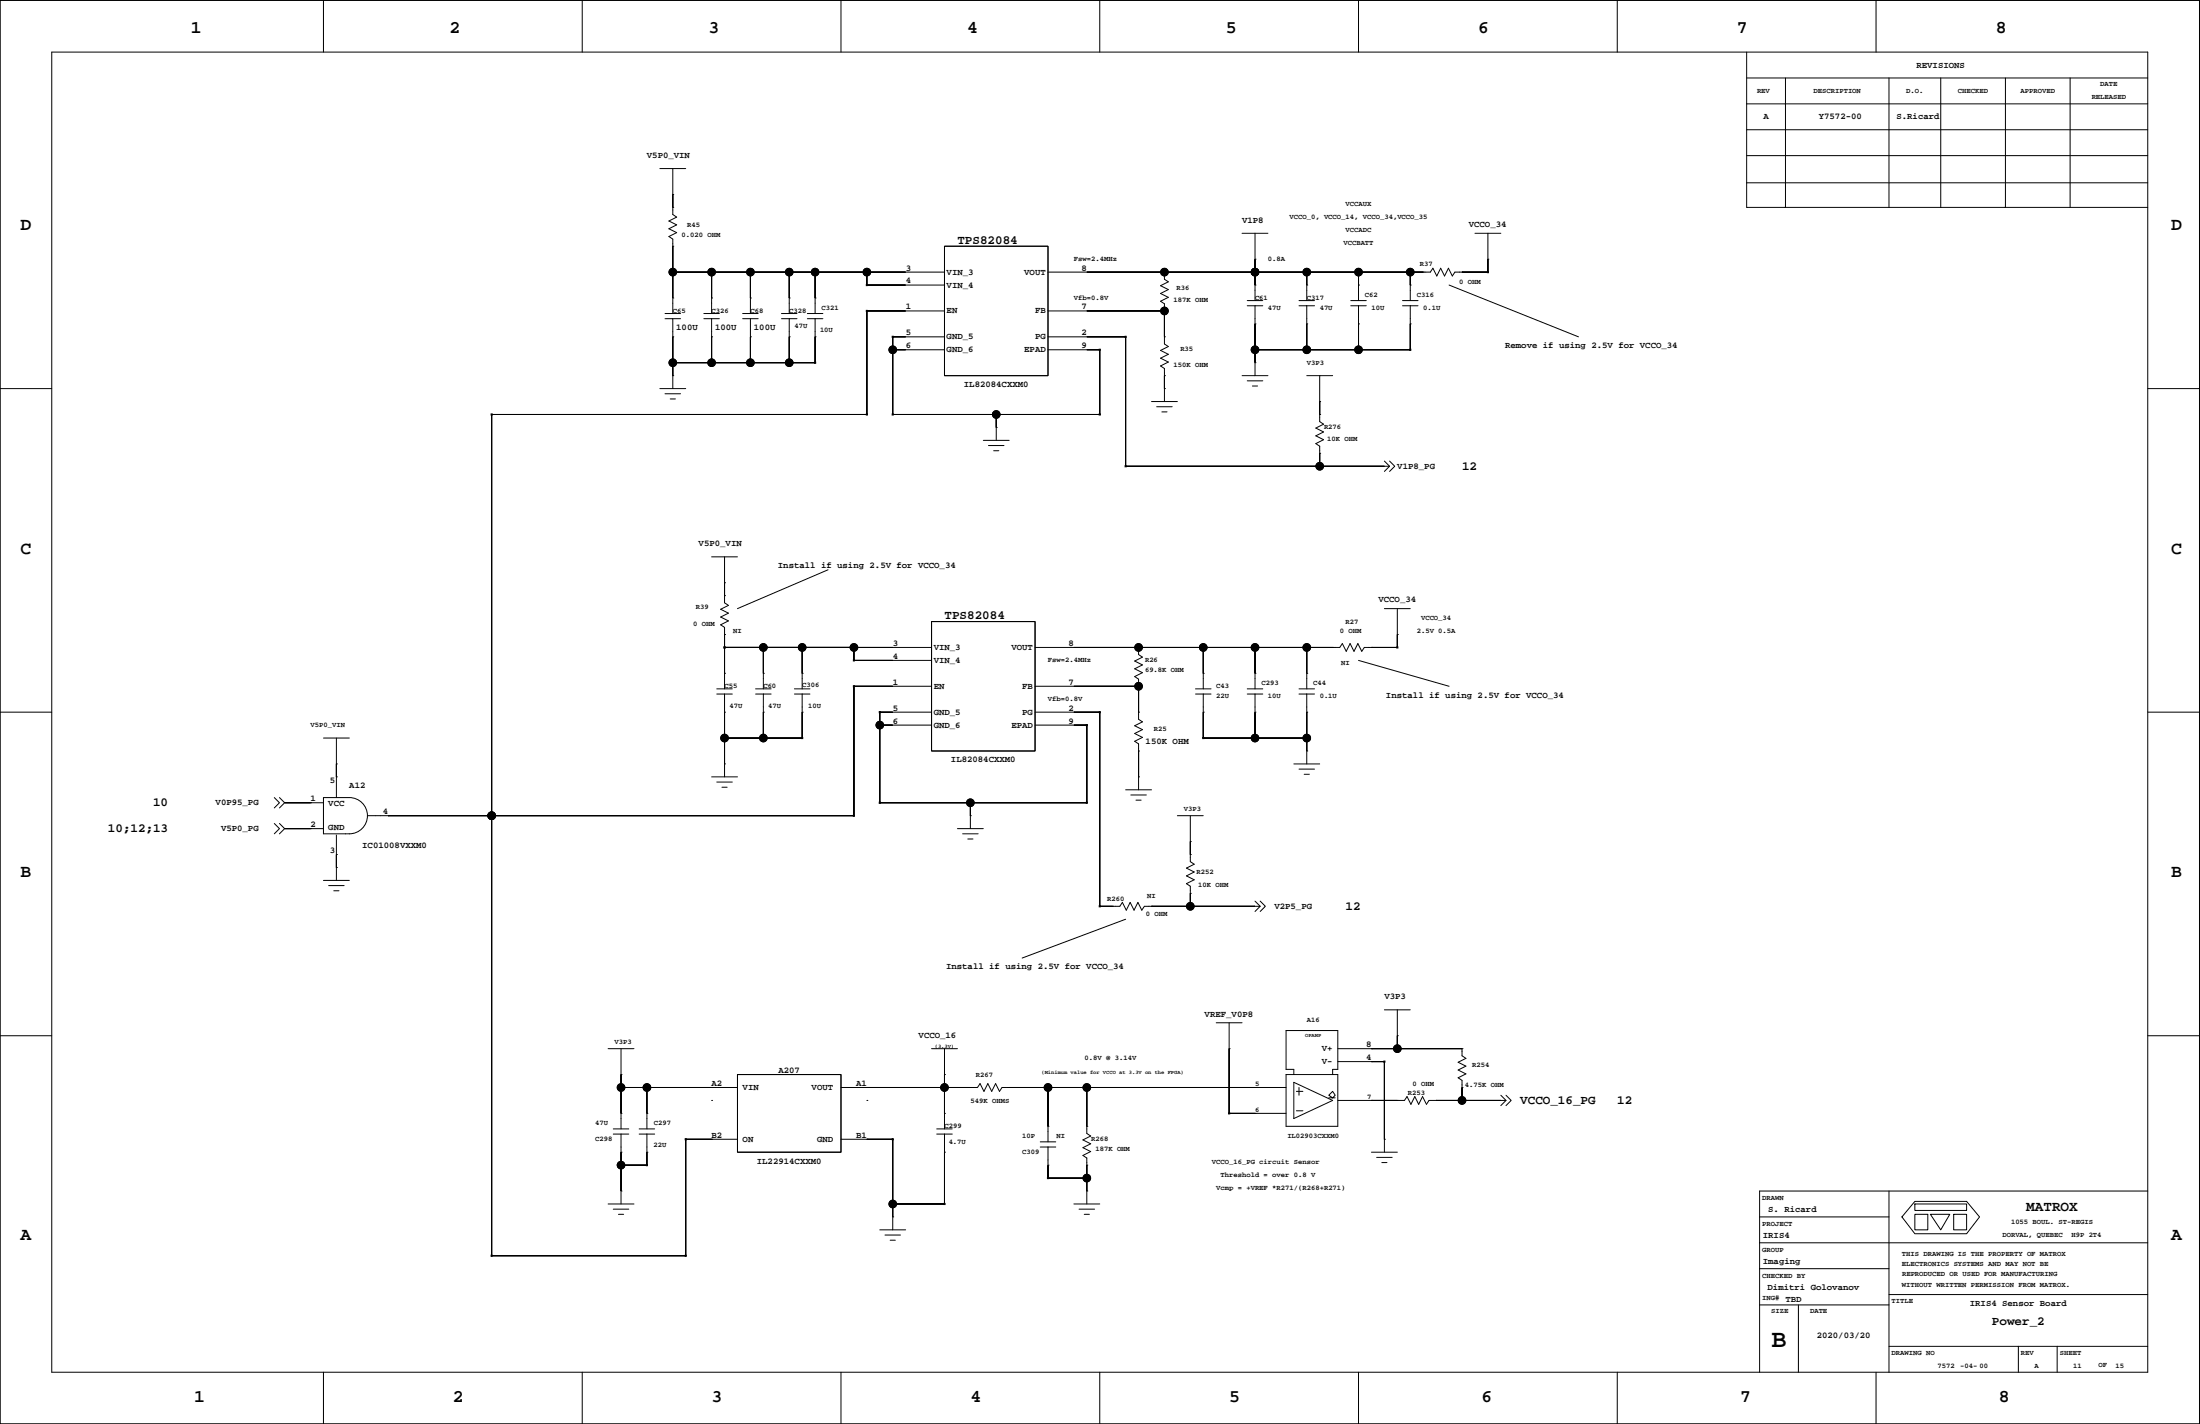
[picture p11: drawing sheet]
<svg xmlns="http://www.w3.org/2000/svg" width="432mm" height="279mm" viewBox="0 0 432 279" stroke-linecap="round" stroke-linejoin="round" font-family="sans-serif">
<g fill="none" stroke="#000" stroke-width=".2">
<path d="M0 .1h431.7v279.3h-431.7zM10.2 10.2h411.3v259h-411.3zM63.5 .1v10.1M114.3 .1v10.1M165.1 .1v10.1M215.9 .1v10.1M266.6 .1v10.1M317.4 .1v10.1M342.8 15.3h78.7M342.8 10.2v30.5h78.7M350.4 15.3v25.4M368.2 .1v10.1"/>
<path d="M370.8 15.3v25.4M380.9 15.3v25.4M393.6 15.3v25.4M406.3 15.3v25.4M129.5 33.1h5.1M132.1 38.2h.1M132.1 33.1v9l.7 .5-1.5 .8 1.5 .7-1.5 .8 1.5 .7-1.5 .8 .8 .5v14.6M342.8 35.9h78.7M342.8 30.5h78.7M342.8 25.5h78.7M342.8 20.4h78.7M132.1 58.5h.1"/>
<path d="M132.1 48.3h.1M132.1 40.7h.1M132.1 53.4h53.3M139.7 58.5h.1M139.7 53.4v8.1M147.3 58.5h.1M147.3 53.4v8.1M154.9 58.5h.1M154.9 53.4v8.1M160 58.5h.1M160 53.4v8.1M170.1 53.4v2.5h15.3"/>
<path d="M185.4 48.3h20.3v25.4h-20.3zM228.5 53.4h.1M228.5 53.4v1.4l.8 .5-1.5 .8 1.5 .7-1.5 .8 1.5 .7-1.5 .8 .7 .5v7.9l.8 .5-1.5 .8 1.5 .7-1.5 .8 1.5 .7-1.5 .8 .7 .5v6.5M243.8 45.8h5.1M244.8 59h3M244.8 60h3M246.3 53.4h.1M246.3 50.9h.1M246.3 55.9h.1M246.3 45.8v13.2M246.3 60v13.7M255 59h3"/>
<path d="M255 60h3M256.5 55.9h.1M256.5 53.4v5.6M256.5 60v8.6M265.1 59h3.1M265.1 60h3.1M266.6 55.9h.1M266.6 53.4v5.6M266.6 60v8.6M275.3 59h3M275.3 60h3M276.8 55.9h.1"/>
<path d="M276.8 53.4v5.6M276.8 60v8.6h-30.5M279.3 53.4h.1M284.4 55.9l25.4 10.2M287 53.4h.1M289.5 45.8h5.1M292 50.9h.1M292 45.8v7.6h-6.4l-.5 .8-.8-1.6-.8 1.6-.7-1.6-.8 1.6-.8-1.6-.5 .8h-75M0 76.2h10.2M129.5 76.2h5.1M130.5 61.5h3.1M130.5 62.5h3.1"/>
<path d="M130.5 77.3h3.1M131.5 78.3h1.1M132.1 66.1h.1M132.1 73.7h.1M132.1 62.5v13.7M138.1 61.5h3.1M138.1 62.5h3.1M139.7 66.1h.1M139.7 62.5v8.7M145.8 61.5h3M145.8 62.5h3M147.3 66.1h.1"/>
<path d="M147.3 62.5v8.7M153.4 61.5h3M153.4 62.5h3M154.9 66.1h.1M154.9 62.5v8.7M158.5 61.5h3M158.5 62.5h3M160 66.1h.1M160 62.5v8.7h-27.9M175.2 68.6h10.2M185.4 66.1h-10.2v15.2h40.7v-12.7h-10.2M185.4 61h-15.3v20.3h-73.6v165.1h38.1v-22.9h10.1"/>
<path d="M205.7 66.1h15.2v25.4h51.8M205.7 61h22.8M226 78.8h5.1M227 79.8h3.1M228.5 61h.1M228.5 73.7h.1M228.5 66.1h.1M228.5 76.2h.1M243.8 73.7h5.1M244.8 74.7h3M245.8 75.7h1M246.3 71.2h.1"/>
<path d="M246.3 63.5h.1M256.5 63.5h.1M256.5 73.7h5.1M259 78.8h.1M259 73.7v9l.8 .5-1.5 .8 1.5 .8-1.5 .7 1.5 .8-1.5 .7 .7 .5v4M266.6 63.5h.1M276.8 63.5h.1M421.5 76.2h10.2M193 86.4h5.1M194 87.4h3.1M195 88.4h1M195.5 83.9h.1"/>
<path d="M195.5 81.3v5.1M228 80.8h1.1M259 81.3h.1M259 88.9h.1M271.7 91.5h.1M271.7 90.5l1 1-1 1M272.7 90.5l1 1-1 1M139.7 109.3h5M142.2 114.3h.1M142.2 116.9h.1M142.2 109.3v9l.8 .5-1.6 .7 1.6 .8-1.6 .8 1.6 .7-1.6 .8 .8 .5v12.1M162.5 111.8l-17.8 7.6"/>
<path d="M271.7 119.4h5.1M274.3 119.4v7.6h-6.5l-.5 .8-.8-1.5-.7 1.5-.8-1.5-.8 1.5-.7-1.5-.5 .7h-59.8M0 139.7h10.2M140.7 135.2h3M140.7 136.2h3M142.2 139.7h.1M142.2 132.1h.1M142.2 124.5h.1M142.2 127h40.6M142.2 136.2v16.2M148.3 135.2h3M148.3 136.2h3"/>
<path d="M149.8 139.7h.1M149.8 132.1h.1M149.8 127v8.2M149.8 136.2v8.6M155.9 135.2h3.1M155.9 136.2h3.1M157.4 139.7h.1M157.4 132.1h.1M157.4 136.2v8.6h-15.2M157.4 127v8.2M167.6 127v2.6h15.2M182.8 122h20.4v25.3h-20.4z"/>
<path d="M182.8 139.7h-10.1v17.8h40.6v-15.2h-10.1M182.8 134.7h-15.2v25.3h-95.5M203.2 139.7h12.7v38.1h3.9l.5-.7 .8 1.5 .7-1.5 .8 1.5 .7-1.5 .8 1.5 .5-.8h22.7M203.2 134.7h20.3M223.5 134.7h.1M223.5 127h.1M223.5 139.7h.1M223.5 127v1.4l.7 .5-1.5 .8 1.5 .8-1.5 .7 1.5 .8-1.5 .7 .8 .6v7.8l.7 .5-1.5 .8 1.5 .8-1.5 .7 1.5 .8-1.5 .7 .8 .6v9M234.6 135.2h3.1M234.6 136.2h3.1M236.2 139.7h.1M236.2 132.1h.1"/>
<path d="M236.2 136.2v8.6h20.3M236.2 127v8.2M244.8 135.2h3M244.8 136.2h3M246.3 139.7h.1M246.3 132.1h.1M246.3 127v8.2M246.3 136.2v8.6M255 135.2h3M255 136.2h3M256.5 139.7h.1M256.5 132.1h.1"/>
<path d="M256.5 127v8.2M256.5 136.2v13.7M261.6 127h.1M266.6 129.6l17.8 5.1M269.2 127h.1M274.3 124.5h.1M421.5 139.7h10.2M53.8 156.5l1.1 1-1.1 1M54.9 156.5l1 1-1 1M55.9 157.5h.1M55.9 157.5h7.6M60.9 157.5h.1"/>
<path d="M63.5 156.5h5.1a3.6 3.6 0 0 1 3.5 3.5 3.6 3.6 0 0 1-3.5 3.6h-5.1zM63.5 144.8h5.1M66 152.4h.1M66 149.9h.1M66 144.8v11.7M139.7 152.4h5M140.7 153.4h3M141.7 154.5h1M142.2 149.9h.1M172.7 142.3h10.1M190.5 157.5v5.1M220.9 155h5.1"/>
<path d="M221.9 156h3.1M223 157h1M223.5 147.3h.1M223.5 152.4h.1M253.9 149.9h5.1M255 150.9h3M256 151.9h1M256.5 147.3h.1M53.8 161.6l1.1 1-1.1 1M54.9 161.6l1 1-1 1M55.9 162.6h.1M55.9 162.6h7.6"/>
<path d="M60.9 162.6h.1M63.5 172.7h5.1M64.5 173.8h3M65.5 174.8h1M66 167.7h.1M66 170.2h.1M66 163.9v8.8M76.2 160h.1M96.5 160h.1M187.9 162.6h5.1M188.9 163.6h3.1M189.9 164.6h1.1"/>
<path d="M190.5 160h.1M218.4 177.8h.1M226 177.8h.1M231.1 160h5.1M233.6 165.1h.1M233.6 167.7h.1M233.6 175.3h.1M233.6 160v9.1l.8 .5-1.5 .7 1.5 .8-1.5 .8 1.5 .7-1.5 .8 .7 .5v3.9M246.3 177.8h.1M246.3 176.8l1 1-1 1M247.3 176.8l1.1 1-1.1 1M220.9 180.4l-20.3 7.6"/>
<path d="M271.7 198.1h5.1M274.3 198.1v7.7M0 203.2h10.2M119.4 205.8h5M121.9 210.8h.1M121.9 218.5h.1M121.9 213.4h22.8M121.9 205.8v15.7M127 218.5h.1M127 213.4v8.1M139.7 213.4h.1M139.7 215.9h.1"/>
<path d="M144.7 210.8h20.4v15.3h-20.4zM165.1 213.4h26.8l.5-.8 .7 1.5 .8-1.5 .7 1.5 .8-1.5 .8 1.5 .5-.7h55.7M170.1 215.9h.1M170.1 213.4h.1M182.8 205.8h5.1M185.4 210.8h.1M185.4 218.5h.1M185.4 205.8v15.7M190.5 213.4h.1M198.1 213.4h.1M205.7 213.4v10.6M213.3 213.4v9l.8 .5-1.6 .8 1.6 .7-1.6 .8 1.6 .7-1.6 .8 .8 .5v9"/>
<path d="M238.7 200.7h5.1M241.2 205.8h.1M241.2 200.7v17.8h11.2M246.3 218.5h.1M246.3 213.4h.1M252.4 210.8h10.2v10.2h-10.2zM253.9 210.8v-1h-1.5v-7.6h10.2v7.6h-1v1M253.9 212.4l7.7 3.5-7.7 3.6zM254.5 217.9h1.2M254.5 214.1h1.2M255 213.4v1.5M260.8 215.4h.8l-.8-.5 .8-.8 .5 .8-.5 .5h.5"/>
<path d="M262.6 208.3h9.1v17.8M262.6 205.8h24.4M262.6 215.9h13.1l.5-.7 .7 1.5 .8-1.5 .7 1.5 .8-1.5 .8 1.5 .5-.8h15.1M269.2 208.3h.1M269.2 205.8h.1M269.2 215.9h.1M274.3 203.2h.1M274.3 215.9h.1M281.9 215.9h.1M287 213.4h.1M287 205.8h.1M287 205.8v1.4l.7 .5-1.5 .7 1.5 .8-1.5 .7 1.5 .8-1.5 .8 .8 .5v3.9"/>
<path d="M294.6 215.9h.1M294.6 214.9l1 1-1 1M295.6 214.9l1 1-1 1M421.5 203.2h10.2M119.4 236.2h5M120.4 237.2h3M120.4 221.5h3M120.4 222.5h3M121.4 238.3h1M121.9 226.1h.1M121.9 233.7h.1M121.9 222.5v13.7"/>
<path d="M125.4 221.5h3.1M125.4 222.5h3.1M127 226.1h.1M127 222.5v6.1h-5.1M139.7 223.5h.1M165.1 223.5h10.1v17.8M170.1 223.5h.1M175.2 238.8h.1M183.9 221.5h3M183.9 222.5h3M185.4 226.1h.1M185.4 222.5v13.7h-10.2"/>
<path d="M204.2 224h3M204.2 225.1h3M205.7 228.6h.1M205.7 221h.1M205.7 225.1v6.1h7.6M210.8 236.2h5.1M211.8 237.2h3M212.8 238.3h1M213.3 233.7h.1M213.3 221h.1M213.3 228.6h.1M228.5 228.6h.1"/>
<path d="M269.2 226.1h5.1M270.2 227.1h3M271.2 228.1h1M271.7 223.5h.1M345.4 238.8h25.4M370.8 233.7v35.5M375.8 238.3h2.6v3h-2.6zM375.8 236.2h10.2v1.3h-10.2zM375.8 235.7h10.2l2.5 3.1-2.5 3.3h-10.2l-2.5-3.3zM378.9 238.3h3.8l-1.8 3zM383.5 238.3h2.5v3h-2.5zM421.5 233.7h-76.1v35.5"/>
<path d="M172.7 241.3h5.1M173.7 242.3h3M174.7 243.3h1M345.4 256h25.4M345.4 248.9h25.4M345.4 243.8h76.1M353 256v13.2M370.8 254h50.7M63.5 269.2v10.2M114.3 269.2v10.2M165.1 269.2v10.2M215.9 269.2v10.2"/>
<path d="M266.6 269.2v10.2M317.4 269.2v10.2M368.2 269.2v10.2M370.8 264.2h50.7M396.1 264.2v5M403.8 264.2v5"/>
<circle cx="132.1" cy="53.4" r=".75"/>
<circle cx="139.7" cy="53.4" r=".75"/>
<circle cx="147.3" cy="53.4" r=".75"/>
<circle cx="154.9" cy="53.4" r=".75"/>
<circle cx="160" cy="53.4" r=".75"/>
<circle cx="170.1" cy="53.4" r=".75"/>
<circle cx="228.5" cy="53.4" r=".75"/>
<circle cx="246.3" cy="53.4" r=".75"/>
<circle cx="256.5" cy="53.4" r=".75"/>
<circle cx="266.6" cy="53.4" r=".75"/>
<circle cx="276.8" cy="53.4" r=".75"/>
<circle cx="132" cy="71.2" r=".75"/>
<circle cx="139.7" cy="71.2" r=".75"/>
<circle cx="147.3" cy="71.2" r=".75"/>
<circle cx="154.9" cy="71.2" r=".75"/>
<circle cx="175.2" cy="68.6" r=".75"/>
<circle cx="228.5" cy="61" r=".75"/>
<circle cx="246.3" cy="68.6" r=".75"/>
<circle cx="256.5" cy="68.6" r=".75"/>
<circle cx="266.6" cy="68.6" r=".75"/>
<circle cx="195.5" cy="81.3" r=".75"/>
<circle cx="259" cy="91.5" r=".75"/>
<circle cx="149.8" cy="127" r=".75"/>
<circle cx="157.4" cy="127" r=".75"/>
<circle cx="167.6" cy="127" r=".75"/>
<circle cx="223.5" cy="127" r=".75"/>
<circle cx="223.5" cy="134.7" r=".75"/>
<circle cx="236.2" cy="127" r=".75"/>
<circle cx="246.3" cy="127" r=".75"/>
<circle cx="256.5" cy="127" r=".75"/>
<circle cx="142.2" cy="144.8" r=".75"/>
<circle cx="149.8" cy="144.8" r=".75"/>
<circle cx="172.7" cy="142.3" r=".75"/>
<circle cx="190.5" cy="157.5" r=".75"/>
<circle cx="246.3" cy="144.8" r=".75"/>
<circle cx="256.5" cy="144.8" r=".75"/>
<circle cx="96.5" cy="160" r=".75"/>
<circle cx="233.6" cy="177.8" r=".75"/>
<circle cx="121.9" cy="213.4" r=".75"/>
<circle cx="127" cy="213.4" r=".75"/>
<circle cx="185.4" cy="213.4" r=".75"/>
<circle cx="205.7" cy="213.4" r=".75"/>
<circle cx="213.3" cy="213.4" r=".75"/>
<circle cx="274.3" cy="205.8" r=".75"/>
<circle cx="287" cy="215.9" r=".75"/>
<circle cx="121.9" cy="228.6" r=".75"/>
<circle cx="175.2" cy="236.2" r=".75"/>
<circle cx="213.3" cy="231.2" r=".75"/>
</g>
<g fill="#000" stroke="#000" stroke-width=".2">
<path d="M132.1 38.2v2.5z" fill-rule="evenodd"/>
<path d="M132.1 53.4v5.1z" fill-rule="evenodd"/>
<path d="M132.1 48.3v5.1z" fill-rule="evenodd"/>
<path d="M139.7 53.4v5.1z" fill-rule="evenodd"/>
<path d="M132.1 53.4h7.6z" fill-rule="evenodd"/>
<path d="M147.3 53.4v5.1z" fill-rule="evenodd"/>
<path d="M139.7 53.4h7.6z" fill-rule="evenodd"/>
<path d="M154.9 53.4v5.1z" fill-rule="evenodd"/>
<path d="M147.3 53.4h7.6z" fill-rule="evenodd"/>
<path d="M160 53.4v5.1z" fill-rule="evenodd"/>
<path d="M154.9 53.4h5.1z" fill-rule="evenodd"/>
<path d="M170 55.8h.3v.2h-.3z" fill-rule="evenodd"/>
<path d="M170.1 53.4v2.5z" fill-rule="evenodd"/>
<path d="M160 53.4h10.1z" fill-rule="evenodd"/>
<path d="M170.1 53.4h7.7z" fill-rule="evenodd"/>
<path d="M170.1 55.9h7.7z" fill-rule="evenodd"/>
<path d="M213.3 53.4h15.2z" fill-rule="evenodd"/>
<path d="M246.3 50.9v2.5z" fill-rule="evenodd"/>
<path d="M246.3 53.4v2.5z" fill-rule="evenodd"/>
<path d="M228.5 53.4h17.8z" fill-rule="evenodd"/>
<path d="M256.5 53.4v2.5z" fill-rule="evenodd"/>
<path d="M246.3 53.4h10.2z" fill-rule="evenodd"/>
<path d="M266.6 53.4v2.5z" fill-rule="evenodd"/>
<path d="M256.5 53.4h10.1z" fill-rule="evenodd"/>
<path d="M266.6 53.4h10.2z" fill-rule="evenodd"/>
<path d="M276.8 53.4v2.5z" fill-rule="evenodd"/>
<path d="M276.8 53.4h2.5z" fill-rule="evenodd"/>
<path d="M291.9 53.3h.2v.2h-.2z" fill-rule="evenodd"/>
<path d="M287 53.4h5z" fill-rule="evenodd"/>
<path d="M292 50.9v2.5z" fill-rule="evenodd"/>
<path d="M132.1 66.1v5.1z" fill-rule="evenodd"/>
<path d="M132.1 71.2v2.5z" fill-rule="evenodd"/>
<path d="M139.7 66.1v5.1z" fill-rule="evenodd"/>
<path d="M132.1 71.2h7.6z" fill-rule="evenodd"/>
<path d="M147.3 66.1v5.1z" fill-rule="evenodd"/>
<path d="M139.7 71.2h7.6z" fill-rule="evenodd"/>
<path d="M154.9 66.1v5.1z" fill-rule="evenodd"/>
<path d="M147.3 71.2h7.6z" fill-rule="evenodd"/>
<path d="M159.9 71.1h.2v.2h-.2z" fill-rule="evenodd"/>
<path d="M160 66.1v5.1z" fill-rule="evenodd"/>
<path d="M154.9 71.2h5.1z" fill-rule="evenodd"/>
<path d="M170 60.9h.3v.2h-.3z" fill-rule="evenodd"/>
<path d="M170.1 61v20.3z" fill-rule="evenodd"/>
<path d="M175.1 66h.2v.2h-.2z" fill-rule="evenodd"/>
<path d="M175.2 66.1v2.5z" fill-rule="evenodd"/>
<path d="M175.2 68.6v12.7z" fill-rule="evenodd"/>
<path d="M175.2 66.1h2.6z" fill-rule="evenodd"/>
<path d="M175.2 68.6h2.6z" fill-rule="evenodd"/>
<path d="M170.1 61h7.7z" fill-rule="evenodd"/>
<path d="M215.7 68.5h.3v.2h-.3z" fill-rule="evenodd"/>
<path d="M215.9 68.6v12.7z" fill-rule="evenodd"/>
<path d="M213.3 68.6h2.6z" fill-rule="evenodd"/>
<path d="M220.8 66h.2v.2h-.2z" fill-rule="evenodd"/>
<path d="M213.3 66.1h7.6z" fill-rule="evenodd"/>
<path d="M220.9 66.1v25.4z" fill-rule="evenodd"/>
<path d="M228.5 61v5.1z" fill-rule="evenodd"/>
<path d="M213.3 61h15.2z" fill-rule="evenodd"/>
<path d="M228.5 73.7v2.5z" fill-rule="evenodd"/>
<path d="M246.3 68.6v2.6z" fill-rule="evenodd"/>
<path d="M246.3 63.5v5.1z" fill-rule="evenodd"/>
<path d="M256.5 63.5v5.1z" fill-rule="evenodd"/>
<path d="M246.3 68.6h10.2z" fill-rule="evenodd"/>
<path d="M259 78.8v2.5z" fill-rule="evenodd"/>
<path d="M266.6 63.5v5.1z" fill-rule="evenodd"/>
<path d="M256.5 68.6h10.1z" fill-rule="evenodd"/>
<path d="M276.7 68.5h.2v.2h-.2z" fill-rule="evenodd"/>
<path d="M276.8 63.5v5.1z" fill-rule="evenodd"/>
<path d="M266.6 68.6h10.2z" fill-rule="evenodd"/>
<path d="M96.4 81.2h.2v.2h-.2z" fill-rule="evenodd"/>
<path d="M96.5 81.3v78.7z" fill-rule="evenodd"/>
<path d="M170 81.2h.3v.2h-.3z" fill-rule="evenodd"/>
<path d="M96.5 81.3h73.6z" fill-rule="evenodd"/>
<path d="M175.1 81.2h.2v.2h-.2z" fill-rule="evenodd"/>
<path d="M195.5 81.3v2.6z" fill-rule="evenodd"/>
<path d="M175.2 81.3h20.3z" fill-rule="evenodd"/>
<path d="M215.7 81.2h.3v.2h-.3z" fill-rule="evenodd"/>
<path d="M195.5 81.3h20.4z" fill-rule="evenodd"/>
<path d="M220.8 91.4h.2v.2h-.2z" fill-rule="evenodd"/>
<path d="M259 88.9v2.6z" fill-rule="evenodd"/>
<path d="M220.9 91.5h38.1z" fill-rule="evenodd"/>
<path d="M259 91.5h12.7z" fill-rule="evenodd"/>
<path d="M142.2 114.3v2.6z" fill-rule="evenodd"/>
<path d="M142.1 126.9h.2v.2h-.2z" fill-rule="evenodd"/>
<path d="M142.1 126.9h.2v.2h-.2z" fill-rule="evenodd"/>
<path d="M142.2 139.7v5.1z" fill-rule="evenodd"/>
<path d="M142.2 127v5.1z" fill-rule="evenodd"/>
<path d="M142.2 124.5v2.5z" fill-rule="evenodd"/>
<path d="M149.8 139.7v5.1z" fill-rule="evenodd"/>
<path d="M149.8 127v5.1z" fill-rule="evenodd"/>
<path d="M142.2 127h7.6z" fill-rule="evenodd"/>
<path d="M157.4 139.7v5.1z" fill-rule="evenodd"/>
<path d="M157.4 127v5.1z" fill-rule="evenodd"/>
<path d="M149.8 127h7.6z" fill-rule="evenodd"/>
<path d="M167.5 129.5h.2v.2h-.2z" fill-rule="evenodd"/>
<path d="M167.5 134.5h.2v.3h-.2z" fill-rule="evenodd"/>
<path d="M167.6 127v2.6z" fill-rule="evenodd"/>
<path d="M142.2 127h25.4z" fill-rule="evenodd"/>
<path d="M157.4 127h10.2z" fill-rule="evenodd"/>
<path d="M167.6 134.7v25.3z" fill-rule="evenodd"/>
<path d="M172.6 139.6h.2v.2h-.2z" fill-rule="evenodd"/>
<path d="M172.7 139.7v2.6z" fill-rule="evenodd"/>
<path d="M172.7 139.7h2.5z" fill-rule="evenodd"/>
<path d="M167.6 127h7.6z" fill-rule="evenodd"/>
<path d="M167.6 129.6h7.6z" fill-rule="evenodd"/>
<path d="M167.6 134.7h7.6z" fill-rule="evenodd"/>
<path d="M215.7 139.6h.3v.2h-.3z" fill-rule="evenodd"/>
<path d="M210.8 139.7h5.1z" fill-rule="evenodd"/>
<path d="M215.9 139.7v38.1z" fill-rule="evenodd"/>
<path d="M223.5 134.7v5z" fill-rule="evenodd"/>
<path d="M210.8 134.7h12.7z" fill-rule="evenodd"/>
<path d="M210.8 127h12.7z" fill-rule="evenodd"/>
<path d="M236.2 139.7v5.1z" fill-rule="evenodd"/>
<path d="M223.5 127h12.7z" fill-rule="evenodd"/>
<path d="M236.2 127v5.1z" fill-rule="evenodd"/>
<path d="M246.3 139.7v5.1z" fill-rule="evenodd"/>
<path d="M236.2 127h10.1z" fill-rule="evenodd"/>
<path d="M246.3 127v5.1z" fill-rule="evenodd"/>
<path d="M256.5 139.7v5.1z" fill-rule="evenodd"/>
<path d="M246.3 127h10.2z" fill-rule="evenodd"/>
<path d="M256.5 127v5.1z" fill-rule="evenodd"/>
<path d="M256.5 127h5.1z" fill-rule="evenodd"/>
<path d="M274.1 126.9h.3v.2h-.3z" fill-rule="evenodd"/>
<path d="M274.3 124.5v2.5z" fill-rule="evenodd"/>
<path d="M269.2 127h5.1z" fill-rule="evenodd"/>
<path d="M55.9 157.5h5z" fill-rule="evenodd"/>
<path d="M66 149.9v2.5z" fill-rule="evenodd"/>
<path d="M142.2 144.8v5.1z" fill-rule="evenodd"/>
<path d="M142.2 144.8h7.6z" fill-rule="evenodd"/>
<path d="M157.3 144.7h.3v.2h-.3z" fill-rule="evenodd"/>
<path d="M149.8 144.8h7.6z" fill-rule="evenodd"/>
<path d="M172.6 157.4h.2v.2h-.2z" fill-rule="evenodd"/>
<path d="M172.7 142.3v15.2z" fill-rule="evenodd"/>
<path d="M172.7 142.3h2.5z" fill-rule="evenodd"/>
<path d="M190.5 157.5v2.5z" fill-rule="evenodd"/>
<path d="M172.7 157.5h17.8z" fill-rule="evenodd"/>
<path d="M213.2 157.4h.2v.2h-.2z" fill-rule="evenodd"/>
<path d="M213.2 142.2h.2v.2h-.2z" fill-rule="evenodd"/>
<path d="M210.8 142.3h2.5z" fill-rule="evenodd"/>
<path d="M190.5 157.5h22.8z" fill-rule="evenodd"/>
<path d="M213.3 142.3v15.2z" fill-rule="evenodd"/>
<path d="M223.5 147.3v5.1z" fill-rule="evenodd"/>
<path d="M236.1 144.7h.2v.2h-.2z" fill-rule="evenodd"/>
<path d="M236.2 144.8h10.1z" fill-rule="evenodd"/>
<path d="M256.5 144.8v2.5z" fill-rule="evenodd"/>
<path d="M246.3 144.8h10.2z" fill-rule="evenodd"/>
<path d="M55.9 162.6h5z" fill-rule="evenodd"/>
<path d="M66 167.7v2.5z" fill-rule="evenodd"/>
<path d="M76.2 160h20.3z" fill-rule="evenodd"/>
<path d="M96.5 160v86.4z" fill-rule="evenodd"/>
<path d="M167.5 159.9h.2v.3h-.2z" fill-rule="evenodd"/>
<path d="M96.5 160h71.1z" fill-rule="evenodd"/>
<path d="M215.7 177.7h.3v.2h-.3z" fill-rule="evenodd"/>
<path d="M215.9 177.8h2.5z" fill-rule="evenodd"/>
<path d="M233.6 165.1v2.6z" fill-rule="evenodd"/>
<path d="M233.6 175.3v2.5z" fill-rule="evenodd"/>
<path d="M226 177.8h7.6z" fill-rule="evenodd"/>
<path d="M233.6 177.8h12.7z" fill-rule="evenodd"/>
<path d="M121.9 210.8v2.6z" fill-rule="evenodd"/>
<path d="M121.9 213.4v5.1z" fill-rule="evenodd"/>
<path d="M121.9 213.4h5.1z" fill-rule="evenodd"/>
<path d="M127 213.4v5.1z" fill-rule="evenodd"/>
<path d="M127 213.4h12.7z" fill-rule="evenodd"/>
<path d="M185.4 210.8v2.6z" fill-rule="evenodd"/>
<path d="M170.1 213.4h15.3z" fill-rule="evenodd"/>
<path d="M185.4 213.4v5.1z" fill-rule="evenodd"/>
<path d="M185.4 213.4h5.1z" fill-rule="evenodd"/>
<path d="M198.1 213.4h7.6z" fill-rule="evenodd"/>
<path d="M205.7 213.4v7.6z" fill-rule="evenodd"/>
<path d="M205.7 213.4h7.6z" fill-rule="evenodd"/>
<path d="M213.3 213.4v7.6z" fill-rule="evenodd"/>
<path d="M241.1 218.3h.3v.3h-.3z" fill-rule="evenodd"/>
<path d="M241.2 205.8v12.7z" fill-rule="evenodd"/>
<path d="M241.2 218.5h5.1z" fill-rule="evenodd"/>
<path d="M213.3 213.4h33z" fill-rule="evenodd"/>
<path d="M271.6 208.2h.2v.2h-.2z" fill-rule="evenodd"/>
<path d="M269.2 208.3h2.5z" fill-rule="evenodd"/>
<path d="M271.7 208.3v15.2z" fill-rule="evenodd"/>
<path d="M269.2 215.9h5.1z" fill-rule="evenodd"/>
<path d="M274.3 203.2v2.6z" fill-rule="evenodd"/>
<path d="M269.2 205.8h5.1z" fill-rule="evenodd"/>
<path d="M274.3 205.8h12.7z" fill-rule="evenodd"/>
<path d="M287 213.4v2.5z" fill-rule="evenodd"/>
<path d="M281.9 215.9h5.1z" fill-rule="evenodd"/>
<path d="M287 215.9h7.6z" fill-rule="evenodd"/>
<path d="M121.9 226.1v2.5z" fill-rule="evenodd"/>
<path d="M121.9 228.6v5.1z" fill-rule="evenodd"/>
<path d="M126.9 228.5h.2v.2h-.2z" fill-rule="evenodd"/>
<path d="M121.9 228.6h5.1z" fill-rule="evenodd"/>
<path d="M127 226.1v2.5z" fill-rule="evenodd"/>
<path d="M134.5 223.4h.2v.2h-.2z" fill-rule="evenodd"/>
<path d="M134.6 223.5v22.9z" fill-rule="evenodd"/>
<path d="M134.6 223.5h5.1z" fill-rule="evenodd"/>
<path d="M175.1 223.4h.2v.2h-.2z" fill-rule="evenodd"/>
<path d="M175.2 236.2v2.6z" fill-rule="evenodd"/>
<path d="M170.1 223.5h5.1z" fill-rule="evenodd"/>
<path d="M175.2 223.5v12.7z" fill-rule="evenodd"/>
<path d="M185.3 236.1h.2v.2h-.2z" fill-rule="evenodd"/>
<path d="M185.4 226.1v10.1z" fill-rule="evenodd"/>
<path d="M175.2 236.2h10.2z" fill-rule="evenodd"/>
<path d="M205.6 231h.2v.3h-.2z" fill-rule="evenodd"/>
<path d="M205.7 228.6v2.6z" fill-rule="evenodd"/>
<path d="M213.3 228.6v2.6z" fill-rule="evenodd"/>
<path d="M205.7 231.2h7.6z" fill-rule="evenodd"/>
<path d="M213.3 231.2v2.5z" fill-rule="evenodd"/>
<path d="M96.4 246.3h.2v.2h-.2z" fill-rule="evenodd"/>
<path d="M134.5 246.3h.2v.2h-.2z" fill-rule="evenodd"/>
<path d="M96.5 246.4h38.1z" fill-rule="evenodd"/>
<circle cx="132.1" cy="53.4" r=".75"/>
<circle cx="139.7" cy="53.4" r=".75"/>
<circle cx="147.3" cy="53.4" r=".75"/>
<circle cx="154.9" cy="53.4" r=".75"/>
<circle cx="160" cy="53.4" r=".75"/>
<circle cx="170.1" cy="53.4" r=".75"/>
<circle cx="228.5" cy="53.4" r=".75"/>
<circle cx="246.3" cy="53.4" r=".75"/>
<circle cx="256.5" cy="53.4" r=".75"/>
<circle cx="266.6" cy="53.4" r=".75"/>
<circle cx="276.8" cy="53.4" r=".75"/>
<circle cx="132" cy="71.2" r=".75"/>
<circle cx="139.7" cy="71.2" r=".75"/>
<circle cx="147.3" cy="71.2" r=".75"/>
<circle cx="154.9" cy="71.2" r=".75"/>
<circle cx="175.2" cy="68.6" r=".75"/>
<circle cx="228.5" cy="61" r=".75"/>
<circle cx="246.3" cy="68.6" r=".75"/>
<circle cx="256.5" cy="68.6" r=".75"/>
<circle cx="266.6" cy="68.6" r=".75"/>
<circle cx="195.5" cy="81.3" r=".75"/>
<circle cx="259" cy="91.5" r=".75"/>
<circle cx="149.8" cy="127" r=".75"/>
<circle cx="157.4" cy="127" r=".75"/>
<circle cx="167.6" cy="127" r=".75"/>
<circle cx="223.5" cy="127" r=".75"/>
<circle cx="223.5" cy="134.7" r=".75"/>
<circle cx="236.2" cy="127" r=".75"/>
<circle cx="246.3" cy="127" r=".75"/>
<circle cx="256.5" cy="127" r=".75"/>
<circle cx="142.2" cy="144.8" r=".75"/>
<circle cx="149.8" cy="144.8" r=".75"/>
<circle cx="172.7" cy="142.3" r=".75"/>
<circle cx="190.5" cy="157.5" r=".75"/>
<circle cx="246.3" cy="144.8" r=".75"/>
<circle cx="256.5" cy="144.8" r=".75"/>
<circle cx="96.5" cy="160" r=".75"/>
<circle cx="233.6" cy="177.8" r=".75"/>
<circle cx="121.9" cy="213.4" r=".75"/>
<circle cx="127" cy="213.4" r=".75"/>
<circle cx="185.4" cy="213.4" r=".75"/>
<circle cx="205.7" cy="213.4" r=".75"/>
<circle cx="213.3" cy="213.4" r=".75"/>
<circle cx="274.3" cy="205.8" r=".75"/>
<circle cx="287" cy="215.9" r=".75"/>
<circle cx="121.9" cy="228.6" r=".75"/>
<circle cx="175.2" cy="236.2" r=".75"/>
<circle cx="213.3" cy="231.2" r=".75"/>
</g>
<text font-size="4.9" x="347.7" y="264.3">B</text>
<g font-size="3.5">
<text x="37.5" y="6.6">1</text>
<text x="88.2" y="6.6">2</text>
<text x="139" y="6.6">3</text>
<text x="189.8" y="6.6">4</text>
<text x="240.6" y="6.6">5</text>
<text x="290.1" y="6.6">6</text>
<text x="340.9" y="6.6">7</text>
<text x="391.7" y="6.6">8</text>
<text x="4" y="45.1">D</text>
<text x="426.1" y="45.1">D</text>
<text x="4" y="108.6">C</text>
<text x="426.1" y="108.6">C</text>
<text x="4" y="172.1">B</text>
<text x="426.1" y="172.1">B</text>
<text x="4" y="243.2">A</text>
<text x="426.1" y="243.2">A</text>
<text x="38.1" y="275.1">1</text>
<text x="88.9" y="275.1">2</text>
<text x="139.7" y="275.1">3</text>
<text x="190.5" y="275.1">4</text>
<text x="241.2" y="275.1">5</text>
<text x="290.8" y="275.1">6</text>
<text x="341.6" y="275.1">7</text>
<text x="392.3" y="275.1">8</text>
</g>
<text font-size="2.8" x="397.7" y="237.5">MATROX</text>
<g font-size="2.5">
<text x="187.9" y="47.9">TPS82084</text>
<text x="287" y="92.2">12</text>
<text x="185.4" y="121.5">TPS82084</text>
<text x="30" y="158.2">10</text>
<text x="21.2" y="163.3">10;12;13</text>
<text x="264.1" y="178.5">12</text>
<text x="298.4" y="216.6">VCCO_16_PG</text>
<text x="317.4" y="216.6">12</text>
<text x="391" y="259.9">Power_2</text>
</g>
<g font-size="1.8">
<text x="376.2" y="13.3">REVISIONS</text>
<text x="346.1" y="23.4">A</text>
<text x="357" y="23.4">Y7572-00</text>
<text x="372.2" y="23.4">S.Ricard</text>
<text x="127" y="31">V5P0_VIN</text>
<text x="243.8" y="43.7">V1P8</text>
<text x="288.3" y="44.6">VCCO_34</text>
<text x="177.8" y="53.1">3</text>
<text x="185.8" y="53.9">VIN_3</text>
<text x="201" y="53.9">VOUT</text>
<text x="212.3" y="53.1">8</text>
<text x="177.8" y="55.6">4</text>
<text x="185.8" y="56.4">VIN_4</text>
<text x="132.7" y="64.7">100U</text>
<text x="140.4" y="64.7">100U</text>
<text x="148" y="64.7">100U</text>
<text x="177.8" y="65.8">5</text>
<text x="177.8" y="60.7">1</text>
<text x="185.8" y="61.5">EN</text>
<text x="203.2" y="61.5">FB</text>
<text x="212.3" y="65.8">2</text>
<text x="212.3" y="60.7">7</text>
<text x="177.8" y="68.3">6</text>
<text x="185.8" y="66.6">GND_5</text>
<text x="185.8" y="69.1">GND_6</text>
<text x="201" y="69.1">EPAD</text>
<text x="203.2" y="66.6">PG</text>
<text x="212.3" y="68.3">9</text>
<text x="295.4" y="68.3">Remove if using 2.5V for VCCO_34</text>
<text x="189.2" y="75.9">IL82084CXXM0</text>
<text x="274.3" y="92">V1P8_PG</text>
<text x="137.1" y="107.2">V5P0_VIN</text>
<text x="152.7" y="111.5">Install if using 2.5V for VCCO_34</text>
<text x="270.6" y="118.1">VCCO_34</text>
<text x="175.2" y="129.3">4</text>
<text x="175.2" y="126.7">3</text>
<text x="183.3" y="127.5">VIN_3</text>
<text x="183.3" y="130.1">VIN_4</text>
<text x="198.5" y="127.5">VOUT</text>
<text x="209.7" y="126.7">8</text>
<text x="175.2" y="134.3">1</text>
<text x="183.3" y="135.1">EN</text>
<text x="200.6" y="135.1">FB</text>
<text x="209.7" y="134.3">7</text>
<text x="272" y="136.9">Install if using 2.5V for VCCO_34</text>
<text x="175.2" y="142">6</text>
<text x="175.2" y="139.4">5</text>
<text x="183.3" y="140.2">GND_5</text>
<text x="183.3" y="142.8">GND_6</text>
<text x="198.5" y="142.8">EPAD</text>
<text x="200.6" y="140.2">PG</text>
<text x="209.7" y="139.4">2</text>
<text x="209.7" y="142">9</text>
<text x="186.6" y="149.6">IL82084CXXM0</text>
<text x="224.9" y="146">150K OHM</text>
<text x="64.7" y="153.7">5</text>
<text x="68.6" y="154.7">A12</text>
<text x="42.3" y="158">V0P95_PG</text>
<text x="60.9" y="157.2">1</text>
<text x="64.4" y="158.1">VCC</text>
<text x="75.1" y="159.7">4</text>
<text x="43.4" y="163.1">V5P0_PG</text>
<text x="60.9" y="162.3">2</text>
<text x="64.4" y="162.9">GND</text>
<text x="64.7" y="167.4">3</text>
<text x="71.1" y="166.4">IC01008VXXM0</text>
<text x="250.1" y="178.3">V2P5_PG</text>
<text x="185.7" y="190.2">Install if using 2.5V for VCCO_34</text>
<text x="271.7" y="196.1">V3P3</text>
<text x="180.3" y="203.7">VCCO_16</text>
<text x="236.4" y="199.5">VREF_V0P8</text>
<text x="259.4" y="208.8">V-</text>
<text x="259.4" y="206.3">V+</text>
<text x="268.1" y="205.4">8</text>
<text x="268.1" y="208">4</text>
<text x="139.7" y="213.1">A2</text>
<text x="145.8" y="213.9">VIN</text>
<text x="152.8" y="210.5">A207</text>
<text x="159.3" y="213.9">VOUT</text>
<text x="168" y="213.1">A1</text>
<text x="139.7" y="223.2">B2</text>
<text x="145.8" y="224">ON</text>
<text x="160.4" y="224">GND</text>
<text x="168" y="223.2">B1</text>
<text x="148.6" y="228.3">IL22914CXXM0</text>
<text x="347.1" y="237.8">S. Ricard</text>
<text x="346" y="242.9">IRIS4</text>
<text x="346" y="248">Imaging</text>
<text x="346.9" y="253.2">Dimitri Golovanov</text>
<text x="350.4" y="255.5">TBD</text>
<text x="386.6" y="256.2">IRIS4 Sensor Board</text>
<text x="356.6" y="262.6">2020/03/20</text>
</g>
<g font-size="1.4">
<text x="412.2" y="17">DATE</text>
<text x="344.9" y="18.2">REV</text>
<text x="355.9" y="18.2">DESCRIPTION</text>
<text x="374.1" y="18.2">D.O.</text>
<text x="384.3" y="18.2">CHECKED</text>
<text x="396.6" y="18.2">APPROVED</text>
<text x="410.5" y="19.5">RELEASED</text>
<text x="264.1" y="40.4">VCCAUX</text>
<text x="133.8" y="46.5">0.020 OHM</text>
<text x="134.9" y="44.6">R45</text>
<text x="253.1" y="43">VCCO_0, VCCO_14, VCCO_34,VCCO_35</text>
<text x="264.1" y="45.5">VCCADC</text>
<text x="210.8" y="51.2">Fsw=2.4MHz</text>
<text x="248.9" y="51.2">0.8A</text>
<text x="263.7" y="48.1">VCCBATT</text>
<text x="278.7" y="52.2">R37</text>
<text x="210.8" y="58.9">Vfb=0.8V</text>
<text x="230.3" y="59.2">187K OHM</text>
<text x="230.9" y="56.8">R36</text>
<text x="246.3" y="58.9">C61</text>
<text x="256.5" y="58.9">C317</text>
<text x="267.9" y="58.2">C62</text>
<text x="278.1" y="58.2">C316</text>
<text x="286.4" y="55.7">0 OHM</text>
<text x="132" y="61.4">C65</text>
<text x="139.7" y="61.4">C326</text>
<text x="147.3" y="61.4">C68</text>
<text x="154.9" y="61.4">C328</text>
<text x="156" y="64.4">47U</text>
<text x="160.9" y="65.2">10U</text>
<text x="161.3" y="60.8">C321</text>
<text x="248.9" y="60.8">47U</text>
<text x="259" y="60.8">47U</text>
<text x="269.2" y="60.8">10U</text>
<text x="279.3" y="60.8">0.1U</text>
<text x="231.7" y="68.8">R35</text>
<text x="256.5" y="71.6">V3P3</text>
<text x="230.3" y="72.1">150K OHM</text>
<text x="259.9" y="84.3">R276</text>
<text x="260.5" y="86.5">10K OHM</text>
<text x="136.6" y="119.6">R39</text>
<text x="136.1" y="122.8">0 OHM</text>
<text x="143.9" y="124.2">NI</text>
<text x="263" y="124.2">0 OHM</text>
<text x="264.1" y="122.4">R27</text>
<text x="278.1" y="124.2">2.5V 0.5A</text>
<text x="278.9" y="121.7">VCCO_34</text>
<text x="205.7" y="130">Fsw=2.4MHz</text>
<text x="224.7" y="131.9">69.8K OHM</text>
<text x="224.7" y="130">R26</text>
<text x="263.3" y="130.6">NI</text>
<text x="142.2" y="135">C55</text>
<text x="149.8" y="135">C60</text>
<text x="157.4" y="134.9">C306</text>
<text x="205.7" y="137.6">Vfb=0.8V</text>
<text x="238.7" y="136.9">22U</text>
<text x="238.7" y="135">C43</text>
<text x="247.6" y="134.4">C293</text>
<text x="248.9" y="136.9">10U</text>
<text x="257.8" y="134.4">C44</text>
<text x="259" y="136.9">0.1U</text>
<text x="60.9" y="142.7">V5P0_VIN</text>
<text x="143.2" y="138.9">47U</text>
<text x="150.8" y="138.9">47U</text>
<text x="158.6" y="138.9">10U</text>
<text x="226.5" y="143.5">R25</text>
<text x="232.4" y="159.2">V3P3</text>
<text x="234.9" y="171.4">R252</text>
<text x="217.3" y="176.9">R260</text>
<text x="224.9" y="179.8">0 OHM</text>
<text x="225.2" y="176.3">NI</text>
<text x="235.2" y="174">10K OHM</text>
<text x="256.5" y="200.4">A16</text>
<text x="120.6" y="204.9">V3P3</text>
<text x="212.9" y="208">0.8V @ 3.14V</text>
<text x="289" y="209.3">R254</text>
<text x="191.6" y="211.3">R267</text>
<text x="246.3" y="213.1">5</text>
<text x="268.3" y="215.7">7</text>
<text x="276.3" y="214.8">R253</text>
<text x="277.2" y="213.1">0 OHM</text>
<text x="287.5" y="213.2">4.75K OHM</text>
<text x="116.8" y="220.7">47U</text>
<text x="128.3" y="220.7">C297</text>
<text x="185.4" y="221.4">C299</text>
<text x="190.5" y="216.5">549K OHMS</text>
<text x="246.3" y="218.2">6</text>
<text x="116.8" y="223.9">C298</text>
<text x="128.3" y="225.1">22U</text>
<text x="186.2" y="224.6">4.7U</text>
<text x="200.6" y="226.5">C309</text>
<text x="200.6" y="223.3">10P</text>
<text x="207.4" y="223.3">NI</text>
<text x="214.2" y="223.9">R268</text>
<text x="215" y="225.8">187K OHM</text>
<text x="252.7" y="223.3">IL02903CXXM0</text>
<text x="237.9" y="228.4">VCCO_16_PG circuit Sensor</text>
<text x="238.7" y="233.4">Vcmp = +VREF *R271/(R268+R271)</text>
<text x="239.5" y="230.9">Threshold = over 0.8 V</text>
<text x="345.9" y="235.4">DRAWN</text>
<text x="345.9" y="240.5">PROJECT</text>
<text x="345.9" y="245.6">GROUP</text>
<text x="393" y="242.7">DORVAL, QUEBEC</text>
<text x="394.7" y="240.2">1055 BOUL. ST-REGIS</text>
<text x="406.6" y="242.7">H9P 2T4</text>
<text x="345.9" y="250.7">CHECKED BY</text>
<text x="373.3" y="246.4">THIS DRAWING IS THE PROPERTY OF MATROX</text>
<text x="373.3" y="248.4">ELECTRONICS SYSTEMS AND MAY NOT BE</text>
<text x="373.3" y="250.4">REPRODUCED OR USED FOR MANUFACTURING</text>
<text x="345.9" y="255">ING#</text>
<text x="347.6" y="257.5">SIZE</text>
<text x="355.3" y="257.5">DATE</text>
<text x="371.3" y="255.8">TITLE</text>
<text x="373.3" y="252.5">WITHOUT WRITTEN PERMISSION FROM MATROX.</text>
<text x="371.3" y="265.9">DRAWING NO</text>
<text x="380.3" y="268.4">7572</text>
<text x="384.7" y="268.4">-04- 00</text>
<text x="396.7" y="265.9">REV</text>
<text x="399.3" y="268.4">A</text>
<text x="404.3" y="265.9">SHEET</text>
<text x="406.9" y="268.4">11</text>
<text x="411.9" y="268.2">OF</text>
<text x="415.2" y="268.4">15</text>
</g>
<g font-size="1.1">
<text x="256.2" y="203.5">OPAMP</text>
<text x="183.5" y="205.6">(3.3V)</text>
<text x="204.4" y="210.6">(Minimum value for VCCO at 3.3V on the FPGA)</text>
</g>
</svg>
